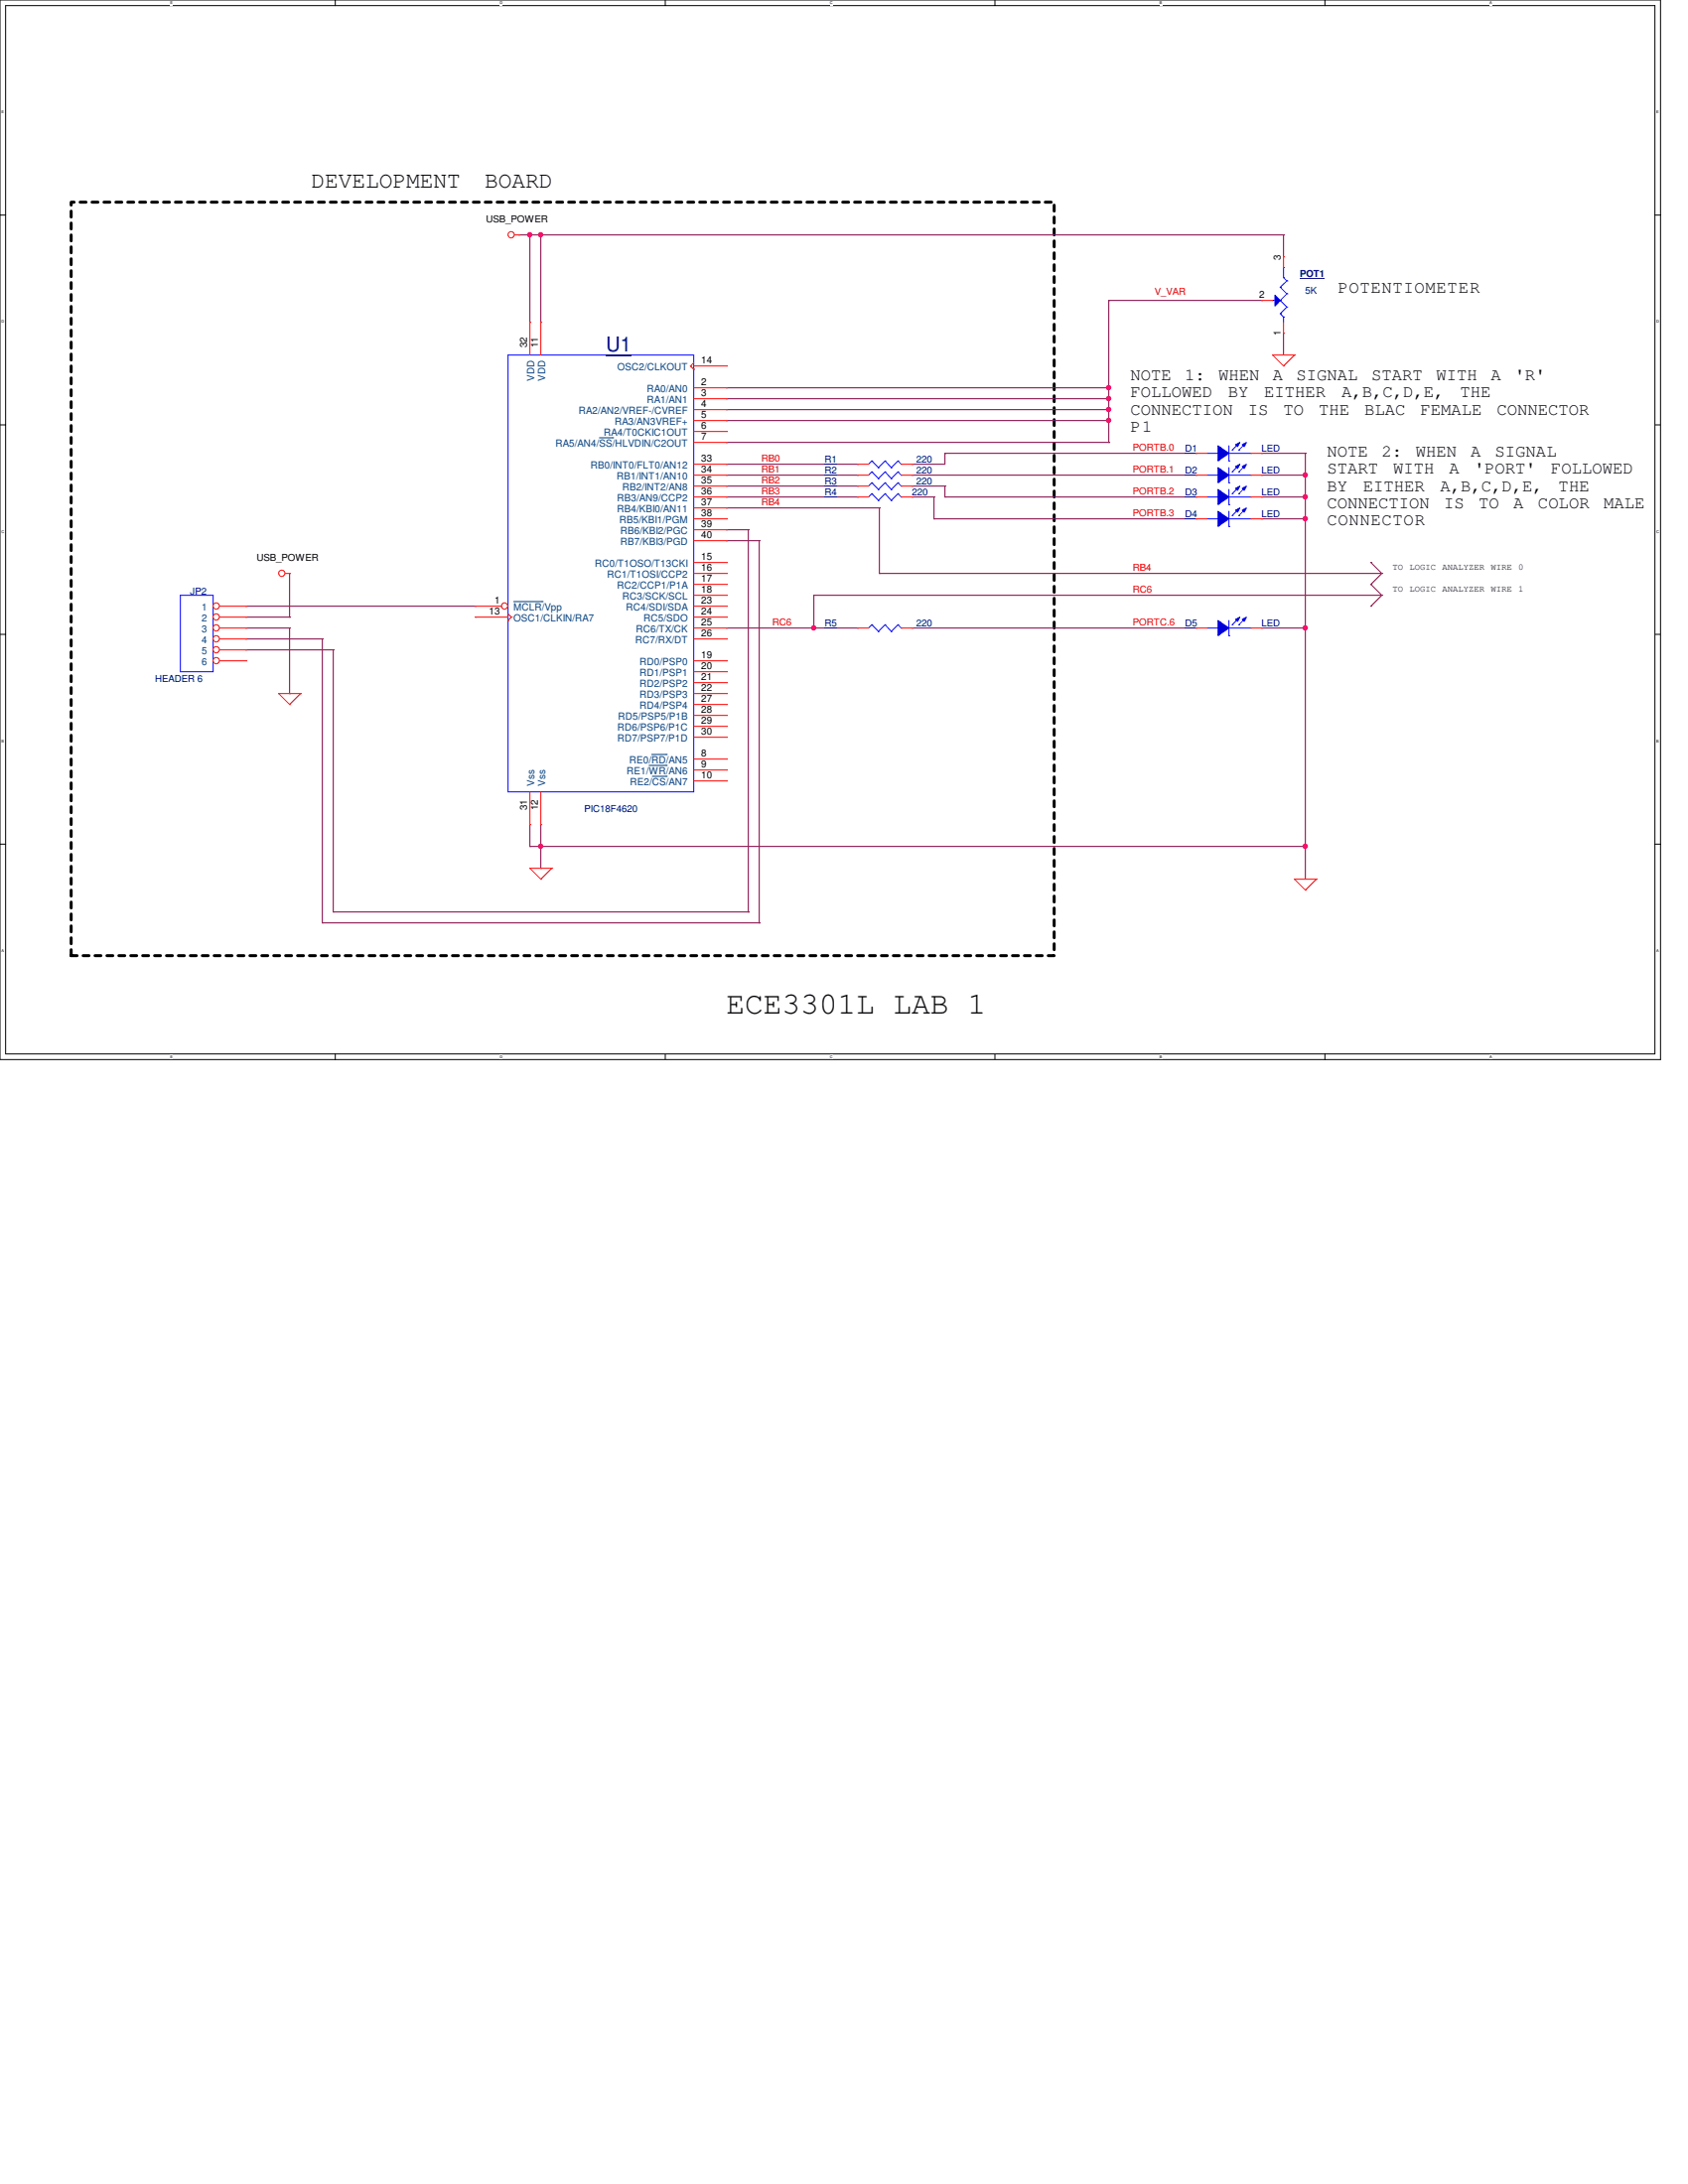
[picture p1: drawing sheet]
<svg xmlns="http://www.w3.org/2000/svg" width="216mm" height="279mm" viewBox="0 0 216 279" stroke-linecap="round" stroke-linejoin="round" font-family="sans-serif">
<path d="M0 0h212.4v135.6h-212.4zM.7 .7h211v134.1h-211z" fill="none" stroke="#000" stroke-width=".13"/>
<g fill="#fff">
<path d="M21.8 .1h.3v.6h-.3z"/>
<path d="M21.8 135h.3v.5h-.3z"/>
</g>
<path d="M42.9 0v.7M42.9 134.8v.8" fill="none" stroke="#000" stroke-width=".13"/>
<g fill="#fff">
<path d="M64 .1h.3v.6h-.3z"/>
<path d="M64 135h.3v.5h-.3z"/>
</g>
<path d="M85.1 0v.7M85.1 134.8v.8" fill="none" stroke="#000" stroke-width=".13"/>
<g fill="#fff">
<path d="M106.2 .1h.3v.6h-.3z"/>
<path d="M106.2 135h.3v.5h-.3z"/>
</g>
<path d="M127.3 0v.7M127.3 134.8v.8" fill="none" stroke="#000" stroke-width=".13"/>
<g fill="#fff">
<path d="M148.3 .1h.3v.6h-.3z"/>
<path d="M148.3 135h.3v.5h-.3z"/>
</g>
<path d="M169.5 0v.7M169.5 134.8v.8" fill="none" stroke="#000" stroke-width=".13"/>
<g fill="#fff">
<path d="M190.5 .1h.3v.6h-.3z"/>
<path d="M190.5 135h.3v.5h-.3z"/>
<path d="M.2 14.1h.3v.5h-.3z"/>
<path d="M211.9 14.1h.3v.5h-.3z"/>
<path d="M.2 40.9h.3v.5h-.3z"/>
<path d="M211.9 40.9h.3v.5h-.3z"/>
</g>
<path d="M0 27.5h.7M211.7 27.5h.7" fill="none" stroke="#000" stroke-width=".13"/>
<g fill="#fff">
<path d="M.2 67.7h.3v.6h-.3z"/>
<path d="M211.9 67.7h.3v.6h-.3z"/>
</g>
<path d="M0 54.4h.7M211.7 54.4h.7" fill="none" stroke="#000" stroke-width=".13"/>
<g fill="#fff">
<path d="M.2 94.5h.3v.6h-.3z"/>
<path d="M211.9 94.5h.3v.6h-.3z"/>
</g>
<path d="M0 81.2h.7M211.7 81.2h.7" fill="none" stroke="#000" stroke-width=".13"/>
<g fill="#fff">
<path d="M.2 121.4h.3v.5h-.3z"/>
<path d="M211.9 121.4h.3v.5h-.3z"/>
</g>
<path d="M0 108h.7M211.7 108h.7" fill="none" stroke="#000" stroke-width=".13"/>
<path d="M9.1 25.9h125.7v96.4h-125.7z" fill="none" stroke="#000" stroke-width=".38" stroke-dasharray=".8 .8"/>
<g fill="none" stroke="#800040" stroke-width=".13">
<path d="M69.2 30.1h.1M69.2 30.1v11.1M141.8 38.4h.1M141.8 38.4v11.2M92.9 49.6h48.9M141.8 49.6h.1M31.5 79h5.5M31.5 77.6h29.3M37 79h.1M60.8 77.6h.1M92.9 67.8h2.8M95.7 67.8h.1"/>
<path d="M31.5 81.7h9.7M41.2 81.7h.1"/>
</g>
<circle cx="141.8" cy="49.6" r=".29" fill="#f0f"/>
<circle cx="141.8" cy="49.6" r=".29" fill="none" stroke="#f0f" stroke-width=".13"/>
<g fill="none" stroke="#800040" stroke-width=".13">
<path d="M67.8 30.1h.1M67.8 30.1h1.4M141.8 38.4h.1M141.8 38.4h19.6M164.2 42.6h.1M164.2 42.6v2.8M167 58h.1M167 58v2.8h-5.6M37 79h.1M37 73.4v5.6M92.9 69.2h4.2M92.9 60.8h16.8"/>
<path d="M95.7 67.8v48.9M97.1 69.2h.1M97.1 69.2v48.9M109.7 60.8h.1M161.4 66.4h.1M161.4 60.8h.1M167 63.6h.1M167 63.6v2.8h-5.6M31.5 80.3h5.5M31.5 83.1h11.1M37 80.3h.1M37 88.7h.1"/>
<path d="M37 80.3v8.4M41.2 81.7v36.4M42.6 83.1h.1M42.6 83.1v33.6M41.2 118.1h.1M41.2 118.1h55.9M42.6 116.7h.1M42.6 116.7h53.1M67.8 108.3h.1M67.8 105.5v2.8M69.2 108.3h.1M69.2 105.5v2.8"/>
<path d="M95.7 116.7h.1M97.1 118.1h.1"/>
</g>
<circle cx="166.9" cy="63.6" r=".29" fill="#f0f"/>
<circle cx="166.9" cy="63.6" r=".29" fill="none" stroke="#f0f" stroke-width=".13"/>
<path d="M92.9 62.2h16.8M109.7 62.2h.1M116.7 60.8h.1M116.7 60.8h36.3M119.5 66.4h33.5M153 66.4h.1M167 60.8h.1M167 60.8v2.8" fill="none" stroke="#800040" stroke-width=".13"/>
<circle cx="166.9" cy="60.8" r=".29" fill="#f0f"/>
<circle cx="166.9" cy="60.8" r=".29" fill="none" stroke="#f0f" stroke-width=".13"/>
<g fill="none" stroke="#800040" stroke-width=".13">
<path d="M92.9 59.4h16.8M109.7 59.4h.1M116.7 59.4h.1M116.7 59.4h4.2M161.4 58h.1M161.4 58h5.6M92.9 63.6h16.8M109.7 63.6h.1M116.7 62.2h.1M116.7 62.2h4.2M161.4 63.6h.1M161.4 63.6h5.6"/>
<path d="M67.8 108.3h.1M67.8 108.3h99.2M69.2 111.1h.1M69.2 108.3v2.8M167 108.3h.1"/>
</g>
<circle cx="69.1" cy="108.3" r=".29" fill="#f0f"/>
<circle cx="69.1" cy="108.3" r=".29" fill="none" stroke="#f0f" stroke-width=".13"/>
<circle cx="166.9" cy="108.3" r=".29" fill="#f0f"/>
<circle cx="166.9" cy="108.3" r=".29" fill="none" stroke="#f0f" stroke-width=".13"/>
<path d="M167 66.4h.1M167 66.4v13.9" fill="none" stroke="#800040" stroke-width=".13"/>
<circle cx="166.9" cy="80.3" r=".29" fill="#f0f"/>
<circle cx="166.9" cy="80.3" r=".29" fill="none" stroke="#f0f" stroke-width=".13"/>
<circle cx="166.9" cy="66.4" r=".29" fill="#f0f"/>
<circle cx="166.9" cy="66.4" r=".29" fill="none" stroke="#f0f" stroke-width=".13"/>
<path d="M67.8 30.1h.1M67.8 30.1v11.1M167 108.3h.1M167 108.3v4.2" fill="none" stroke="#800040" stroke-width=".13"/>
<circle cx="67.7" cy="30" r=".29" fill="#f0f"/>
<circle cx="67.7" cy="30" r=".29" fill="none" stroke="#f0f" stroke-width=".13"/>
<path d="M92.9 51h48.9M141.8 49.6h.1M141.8 51h.1M141.8 49.6v1.4" fill="none" stroke="#800040" stroke-width=".13"/>
<circle cx="141.8" cy="51" r=".29" fill="#f0f"/>
<circle cx="141.8" cy="51" r=".29" fill="none" stroke="#f0f" stroke-width=".13"/>
<path d="M66.4 30.1h.1M66.4 30.1h1.4M69.2 30.1h95M164.2 30.1h.1M164.2 30.1v2.8" fill="none" stroke="#800040" stroke-width=".13"/>
<circle cx="69.1" cy="30" r=".29" fill="#f0f"/>
<circle cx="69.1" cy="30" r=".29" fill="none" stroke="#f0f" stroke-width=".13"/>
<g fill="none" stroke="#800040" stroke-width=".13">
<path d="M92.9 56.6h48.9M92.9 52.4h48.9M120.9 58h.1M120.9 58v1.4M120.9 58h32.1M141.8 56.6h.1M141.8 52.4h.1M120.9 62.2h.1M120.9 63.6h.1M120.9 62.2v1.4M120.9 63.6h32.1M92.9 80.3h11.2"/>
<path d="M104.1 80.3h.1M116.7 80.3h.1M116.7 80.3h36.3M161.4 80.3h.1M161.4 80.3h5.6M167 80.3h.1M167 80.3v28"/>
</g>
<circle cx="141.8" cy="52.4" r=".29" fill="#f0f"/>
<circle cx="141.8" cy="52.4" r=".29" fill="none" stroke="#f0f" stroke-width=".13"/>
<path d="M92.9 53.8h48.9M141.8 51h.1M141.8 53.8h.1M141.8 51v1.4" fill="none" stroke="#800040" stroke-width=".13"/>
<circle cx="141.8" cy="53.8" r=".29" fill="#f0f"/>
<circle cx="141.8" cy="53.8" r=".29" fill="none" stroke="#f0f" stroke-width=".13"/>
<g fill="none" stroke="#800040" stroke-width=".13">
<path d="M141.8 52.4h.1M141.8 56.6h.1M141.8 52.4v4.2M92.9 65h19.6M104.1 76.2h.1M104.1 76.2v4.1h5.6M112.5 65h.1M112.5 73.4h.1M112.5 65v8.4M112.5 73.4h64.2M116.7 63.6h2.8M119.5 63.6h.1"/>
<path d="M119.5 66.4h.1M119.5 63.6v2.8M176.7 73.4h.1M109.7 80.3h.1"/>
</g>
<circle cx="104.1" cy="80.3" r=".29" fill="#f0f"/>
<circle cx="104.1" cy="80.3" r=".29" fill="none" stroke="#f0f" stroke-width=".13"/>
<path d="M104.1 76.2h72.6M175.3 72h.1M175.3 74.8h.1M175.3 77.6h.1M175.3 72l1.4 1.4-1.4 1.4M175.3 74.8l1.4 1.4M176.7 76.2h.1M176.7 76.2l-1.4 1.4" fill="none" stroke="#800040" stroke-width=".13"/>
<g fill="none" stroke="#f00" stroke-width=".13">
<path d="M65.8 30.1h.6M66.4 30.1h.1M162.8 45.4h.1M162.8 45.4h2.8M162.8 45.4l1.4 1.4M164.2 46.8h.1M165.6 45.4h.1M165.6 45.4l-1.4 1.4M36.5 73.4h.5M37 73.4h.1M35.6 88.7h.1M35.6 88.7h2.8"/>
<path d="M35.6 88.7l1.4 1.4M37 90.1h.1M38.4 88.7h.1M38.4 88.7l-1.4 1.4M67.8 111.1h.1M67.8 111.1h2.8M67.8 111.1l1.4 1.4M69.2 112.5h.1M70.6 111.1h.1M70.6 111.1l-1.4 1.4M165.6 112.5h.1M165.6 112.5h2.8"/>
<path d="M165.6 112.5l1.4 1.4M167 113.9h.1M168.4 112.5h.1M168.4 112.5l-1.4 1.4"/>
<circle cx="65.4" cy="30" r=".4"/>
<circle cx="36" cy="73.3" r=".4"/>
</g>
<path d="M157.2 59.8v2M154.4 60.8h1.4M155.8 60.8h.1M157.2 61.8h.1M157.2 60.8h2.8M160 60.8h.1" fill="none" stroke="#00f" stroke-width=".13"/>
<path d="M155.8 59.8l1.4 1-1.4 1z" fill-rule="evenodd" fill="#00f"/>
<path d="M155.8 59.8l1.4 1-1.4 1z" fill="none" stroke="#00f" stroke-width=".13"/>
<path d="M158.9 59.7l.5-.3-.3 .5z" fill-rule="evenodd" fill="#00f"/>
<path d="M158.9 59.7l.5-.3-.3 .5z" fill="none" stroke="#00f" stroke-width=".13"/>
<path d="M158 59.7l.6-.3-.3 .5z" fill-rule="evenodd" fill="#00f"/>
<path d="M158 59.7l.6-.3-.3 .5zM158.5 59.5l-.9 .9M159.3 59.5l-.8 .9M157.6 60.4h.1M158.5 60.4h.1" fill="none" stroke="#00f" stroke-width=".13"/>
<path d="M151.6 60.7h1.6h-1.6z" fill="#000080"/>
<path d="M153 60.8h.1M153 60.8h1.4M160 60.8h1.4M161.4 60.8h.1" fill="none" stroke="#f00" stroke-width=".13"/>
<path d="M154.4 58h1.4M155.8 58h.1M157.2 59h.1M157.2 57v2M157.2 58h2.8M160 58h.1" fill="none" stroke="#00f" stroke-width=".13"/>
<path d="M155.8 57l1.4 1-1.4 1z" fill-rule="evenodd" fill="#00f"/>
<path d="M155.8 57l1.4 1-1.4 1z" fill="none" stroke="#00f" stroke-width=".13"/>
<path d="M158.9 56.9l.5-.3-.3 .6z" fill-rule="evenodd" fill="#00f"/>
<path d="M158.9 56.9l.5-.3-.3 .6z" fill="none" stroke="#00f" stroke-width=".13"/>
<path d="M158 56.9l.6-.3-.3 .6z" fill-rule="evenodd" fill="#00f"/>
<path d="M157.6 57.6h.1M158 56.9l.6-.3-.3 .6zM158.5 57.6h.1M158.5 56.7l-.9 .9M159.3 56.7l-.8 .9" fill="none" stroke="#00f" stroke-width=".13"/>
<path d="M151.6 57.9h1.6v.1h-1.6z" fill="#000080"/>
<path d="M153 58h.1M153 58h1.4M160 58h1.4M161.4 58h.1" fill="none" stroke="#f00" stroke-width=".13"/>
<path d="M154.4 66.4h1.4M155.8 66.4h.1M157.2 67.4h.1M157.2 65.4v2M157.2 66.4h2.8M160 66.4h.1" fill="none" stroke="#00f" stroke-width=".13"/>
<path d="M155.8 65.4l1.4 1-1.4 1z" fill-rule="evenodd" fill="#00f"/>
<path d="M155.8 65.4l1.4 1-1.4 1z" fill="none" stroke="#00f" stroke-width=".13"/>
<path d="M158.9 65.3l.5-.3-.3 .5z" fill-rule="evenodd" fill="#00f"/>
<path d="M158.9 65.3l.5-.3-.3 .5z" fill="none" stroke="#00f" stroke-width=".13"/>
<path d="M158 65.3l.6-.3-.3 .5z" fill-rule="evenodd" fill="#00f"/>
<path d="M157.6 66h.1M158 65.3l.6-.3-.3 .5zM158.5 66h.1M158.5 65.1l-.9 .9M159.3 65.1l-.8 .9" fill="none" stroke="#00f" stroke-width=".13"/>
<path d="M151.6 66.3h1.6h-1.6z" fill="#000080"/>
<path d="M153 66.4h.1M153 66.4h1.4M160 66.4h1.4M161.4 66.4h.1" fill="none" stroke="#f00" stroke-width=".13"/>
<path d="M111.5 60.4h.1M111.5 60.4l-.4 .4M111.5 60.4l.9 .8M112.4 61.2h.1M113.2 60.4h.1M113.2 60.4l-.8 .8M113.2 60.4l.8 .8M114 61.2h.1M114.9 60.4h.1M114.9 60.4l-.9 .8M114.9 60.4l.4 .4M115.3 60.8h.1" fill="none" stroke="#00f" stroke-width=".13"/>
<path d="M105.5 60.7h1.6h-1.6z" fill="#000080"/>
<path d="M109.7 60.8h.1M109.7 60.8h1.4M115.3 60.8h1.4M116.7 60.8h.1" fill="none" stroke="#f00" stroke-width=".13"/>
<path d="M111.5 61.8h.1M111.5 61.8l-.4 .4M111.5 61.8l.9 .8M112.4 62.6h.1M113.2 61.8h.1M113.2 61.8l-.8 .8M113.2 61.8l.8 .8M114 62.6h.1M114.9 61.8h.1M114.9 61.8l-.9 .8M114.9 61.8l.4 .4M115.3 62.2h.1" fill="none" stroke="#00f" stroke-width=".13"/>
<path d="M105.5 62.1h1.6h-1.6z" fill="#000080"/>
<path d="M109.7 62.2h.1M109.7 62.2h1.4M115.3 62.2h1.4M116.7 62.2h.1" fill="none" stroke="#f00" stroke-width=".13"/>
<path d="M23.1 76.2h4.2v9.7h-4.2z" fill="none" stroke="#00f" stroke-width=".13"/>
<circle cx="27.7" cy="77.5" r=".4" fill="#fff"/>
<g fill="none" stroke="#f00" stroke-width=".13">
<path d="M28.1 77.6h3.4M31.5 77.6h.1"/>
<circle cx="27.7" cy="77.5" r=".4"/>
</g>
<circle cx="27.7" cy="78.9" r=".4" fill="#fff"/>
<g fill="none" stroke="#f00" stroke-width=".13">
<path d="M28.1 79h3.4M31.5 79h.1"/>
<circle cx="27.7" cy="78.9" r=".4"/>
</g>
<circle cx="27.7" cy="80.3" r=".4" fill="#fff"/>
<g fill="none" stroke="#f00" stroke-width=".13">
<path d="M28.1 80.3h3.4M31.5 80.3h.1"/>
<circle cx="27.7" cy="80.3" r=".4"/>
</g>
<circle cx="27.7" cy="81.7" r=".4" fill="#fff"/>
<g fill="none" stroke="#f00" stroke-width=".13">
<path d="M28.1 81.7h3.4M31.5 81.7h.1"/>
<circle cx="27.7" cy="81.7" r=".4"/>
</g>
<circle cx="27.7" cy="83.1" r=".4" fill="#fff"/>
<g fill="none" stroke="#f00" stroke-width=".13">
<path d="M28.1 83.1h3.4M31.5 83.1h.1"/>
<circle cx="27.7" cy="83.1" r=".4"/>
</g>
<circle cx="27.7" cy="84.5" r=".4" fill="#fff"/>
<g fill="none" stroke="#f00" stroke-width=".13">
<path d="M28.1 84.5h3.4M31.5 84.5h.1"/>
<circle cx="27.7" cy="84.5" r=".4"/>
</g>
<path d="M163.1 37.8l.6 .6-.6 .8z" fill="#00f"/>
<g fill="none" stroke="#00f" stroke-width=".13">
<path d="M162.8 38.4h.1M162.8 38.4h.3M163.1 37.8l.6 .6-.6 .8zM163.7 38.4h.1M163.7 36.7h.1M163.7 38.4l.9 .9M163.7 36.7l.9 .9M164.2 35.5h.1M164.2 34.2h.1M164.2 34.2v1.3M164.2 35.5l.4 .4M164.6 39.3h.1"/>
<path d="M164.6 37.6h.1M164.6 35.9h.1M164.6 39.3l-.9 .8M164.6 37.6l-.9 .8M164.6 35.9l-.9 .8M65 45.4h23.7v55.9h-23.7zM163.7 40.1h.1M163.7 40.1l.5 .5M164.2 40.6h.1M164.2 40.6v.6"/>
</g>
<path d="M166.3 35.6h3.2" fill="none" stroke="#000080" stroke-width=".13"/>
<path d="M161.4 38.4h.1M161.4 38.4h1.4M164.2 32.9h.1M164.2 32.9v1.3M164.2 42.6h.1M164.2 41.2v1.4" fill="none" stroke="#f00" stroke-width=".13"/>
<path d="M77.6 45.4h3.2" fill="none" stroke="#000080" stroke-width=".21"/>
<circle cx="64.5" cy="77.5" r=".4" fill="#fff"/>
<g fill="none" stroke="#f00" stroke-width=".13">
<path d="M67.8 41.2h.1M67.8 41.2v4.2M69.2 41.2h.1M69.2 41.2v4.2M88.3 46.8h.1M88.3 46.8l.4 .4M88.7 47.2h.1M88.7 49.6h4.2M88.7 51h4.2M88.7 52.4h4.2M88.7 53.8h4.2M88.7 55.2h4.2"/>
<path d="M88.7 56.6h4.2M88.7 46.4l-.4 .4M88.7 46.8h4.2M88.7 59.4h4.2M92.9 49.6h.1M92.9 51h.1M92.9 52.4h.1M92.9 53.8h.1M92.9 55.2h.1M92.9 56.6h.1M92.9 46.8h.1M92.9 59.4h.1"/>
<path d="M60.8 77.6h.1M60.8 79h.1M60.8 77.6h3.3M60.8 79h4.2M65 79.4h.1M65 78.5l.4 .5M65.4 79h.1M65.4 79l-.4 .4M88.7 77.6h4.2M88.7 79h4.2M88.7 60.8h4.2M88.7 62.2h4.2"/>
<path d="M88.7 63.6h4.2M88.7 65h4.2M88.7 66.4h4.2M88.7 67.8h4.2M88.7 69.2h4.2M88.7 76.2h4.2M88.7 74.8h4.2M88.7 73.4h4.2M88.7 72h4.2M92.9 60.8h.1M92.9 62.2h.1M92.9 63.6h.1"/>
<path d="M92.9 65h.1M92.9 66.4h.1M92.9 67.8h.1M92.9 69.2h.1M92.9 79h.1M92.9 77.6h.1M92.9 76.2h.1M92.9 74.8h.1M92.9 73.4h.1M92.9 72h.1M88.7 97.1h4.2M88.7 98.5h4.2"/>
<path d="M88.7 99.9h4.2M88.7 84.5h4.2M88.7 85.9h4.2M88.7 87.3h4.2M88.7 88.7h4.2M88.7 90.1h4.2M88.7 91.5h4.2M88.7 92.9h4.2M88.7 94.3h4.2M88.7 81.7h4.2M88.7 80.3h4.2M92.9 97.1h.1"/>
<path d="M92.9 98.5h.1M92.9 99.9h.1M92.9 84.5h.1M92.9 85.9h.1M92.9 87.3h.1M92.9 88.7h.1M92.9 90.1h.1M92.9 91.5h.1M92.9 92.9h.1M92.9 94.3h.1M92.9 81.7h.1M92.9 80.3h.1"/>
<path d="M67.8 105.5h.1M67.8 101.3v4.2M69.2 105.5h.1M69.2 101.3v4.2"/>
<circle cx="64.5" cy="77.5" r=".4"/>
</g>
<path d="M76.7 56h1.7M78.4 56h.1M65.7 77h3.6M69.3 77h.1M83 97.9h2.2M83.4 96.5h1.8M83.4 99.3h1.8M85.2 96.5h.1M85.2 97.9h.1M85.2 99.3h.1" fill="none" stroke="#004080" stroke-width=".13"/>
<path d="M154.4 63.6h1.4M155.8 63.6h.1M157.2 64.6h.1M157.2 62.6v2M157.2 63.6h2.8M160 63.6h.1" fill="none" stroke="#00f" stroke-width=".13"/>
<path d="M155.8 62.6l1.4 1-1.4 1z" fill-rule="evenodd" fill="#00f"/>
<path d="M155.8 62.6l1.4 1-1.4 1z" fill="none" stroke="#00f" stroke-width=".13"/>
<path d="M158.9 62.5l.5-.3-.3 .5z" fill-rule="evenodd" fill="#00f"/>
<path d="M158.9 62.5l.5-.3-.3 .5z" fill="none" stroke="#00f" stroke-width=".13"/>
<path d="M158 62.5l.6-.3-.3 .5z" fill-rule="evenodd" fill="#00f"/>
<path d="M157.6 63.2h.1M158 62.5l.6-.3-.3 .5zM158.5 63.2h.1M158.5 62.3l-.9 .9M159.3 62.3l-.8 .9" fill="none" stroke="#00f" stroke-width=".13"/>
<path d="M151.6 63.5h1.6h-1.6z" fill="#000080"/>
<path d="M153 63.6h.1M153 63.6h1.4M160 63.6h1.4M161.4 63.6h.1" fill="none" stroke="#f00" stroke-width=".13"/>
<path d="M111.5 59h.1M111.5 59l-.4 .4M111.5 59l.9 .8M112.4 59.8h.1M113.2 59h.1M113.2 59l-.8 .8M113.2 59l.8 .8M114 59.8h.1M114.9 59h.1M114.9 59l-.9 .8M114.9 59l.4 .4M115.3 59.4h.1" fill="none" stroke="#00f" stroke-width=".13"/>
<path d="M105.5 59.3h1.6v.1h-1.6z" fill="#000080"/>
<path d="M109.7 59.4h.1M109.7 59.4h1.4M115.3 59.4h1.4M116.7 59.4h.1" fill="none" stroke="#f00" stroke-width=".13"/>
<path d="M157.2 79.4v1.9M154.4 80.3h1.4M155.8 80.3h.1M157.2 81.3h.1M157.2 80.3h2.8M160 80.3h.1" fill="none" stroke="#00f" stroke-width=".13"/>
<path d="M155.8 79.4l1.4 .9-1.4 1z" fill-rule="evenodd" fill="#00f"/>
<path d="M155.8 79.4l1.4 .9-1.4 1z" fill="none" stroke="#00f" stroke-width=".13"/>
<path d="M158.9 79.2l.5-.2-.3 .5z" fill-rule="evenodd" fill="#00f"/>
<path d="M158.9 79.2l.5-.2-.3 .5z" fill="none" stroke="#00f" stroke-width=".13"/>
<path d="M158 79.2l.6-.2-.3 .5z" fill-rule="evenodd" fill="#00f"/>
<path d="M157.6 79.9h.1M158 79.2l.6-.2-.3 .5zM158.5 79.9h.1M158.5 79.1l-.9 .8M159.3 79.1l-.8 .8" fill="none" stroke="#00f" stroke-width=".13"/>
<path d="M151.6 80.2h1.6v.1h-1.6z" fill="#000080"/>
<path d="M153 80.3h.1M153 80.3h1.4M160 80.3h1.4M161.4 80.3h.1" fill="none" stroke="#f00" stroke-width=".13"/>
<path d="M111.5 79.9h.1M111.5 79.9l-.4 .4M111.5 79.9l.9 .9M113.2 79.9h.1M113.2 79.9l-.8 .9M113.2 79.9l.8 .9M114.9 79.9h.1M114.9 79.9l-.9 .9M114.9 79.9l.4 .4M112.4 80.8h.1M114 80.8h.1M115.3 80.3h.1" fill="none" stroke="#00f" stroke-width=".13"/>
<path d="M105.5 80.2h1.6v.1h-1.6z" fill="#000080"/>
<path d="M109.7 80.3h.1M109.7 80.3h1.4M115.3 80.3h1.4M116.7 80.3h.1" fill="none" stroke="#f00" stroke-width=".13"/>
<path d="M111.5 63.2h.1M111.5 63.2l-.4 .4M111.5 63.2l.9 .8M112.4 64h.1M113.2 63.2h.1M113.2 63.2l-.8 .8M113.2 63.2l.8 .8M114 64h.1M114.9 63.2h.1M114.9 63.2l-.9 .8M114.9 63.2l.4 .4M115.3 63.6h.1" fill="none" stroke="#00f" stroke-width=".13"/>
<path d="M105.5 63.5h1.6h-1.6z" fill="#000080"/>
<path d="M109.7 63.6h.1M109.7 63.6h1.4M115.3 63.6h1.4M116.7 63.6h.1" fill="none" stroke="#f00" stroke-width=".13"/>
<circle cx="141.8" cy="49.6" r=".29" fill="#f0f"/>
<circle cx="141.8" cy="49.6" r=".29" fill="none" stroke="#f0f" stroke-width=".13"/>
<circle cx="166.9" cy="63.6" r=".29" fill="#f0f"/>
<circle cx="166.9" cy="63.6" r=".29" fill="none" stroke="#f0f" stroke-width=".13"/>
<circle cx="166.9" cy="60.8" r=".29" fill="#f0f"/>
<circle cx="166.9" cy="60.8" r=".29" fill="none" stroke="#f0f" stroke-width=".13"/>
<circle cx="69.1" cy="108.3" r=".29" fill="#f0f"/>
<circle cx="69.1" cy="108.3" r=".29" fill="none" stroke="#f0f" stroke-width=".13"/>
<circle cx="166.9" cy="108.3" r=".29" fill="#f0f"/>
<circle cx="166.9" cy="108.3" r=".29" fill="none" stroke="#f0f" stroke-width=".13"/>
<circle cx="166.9" cy="80.3" r=".29" fill="#f0f"/>
<circle cx="166.9" cy="80.3" r=".29" fill="none" stroke="#f0f" stroke-width=".13"/>
<circle cx="166.9" cy="66.4" r=".29" fill="#f0f"/>
<circle cx="166.9" cy="66.4" r=".29" fill="none" stroke="#f0f" stroke-width=".13"/>
<circle cx="67.7" cy="30" r=".29" fill="#f0f"/>
<circle cx="67.7" cy="30" r=".29" fill="none" stroke="#f0f" stroke-width=".13"/>
<circle cx="141.8" cy="51" r=".29" fill="#f0f"/>
<circle cx="141.8" cy="51" r=".29" fill="none" stroke="#f0f" stroke-width=".13"/>
<circle cx="69.1" cy="30" r=".29" fill="#f0f"/>
<circle cx="69.1" cy="30" r=".29" fill="none" stroke="#f0f" stroke-width=".13"/>
<circle cx="141.8" cy="52.4" r=".29" fill="#f0f"/>
<circle cx="141.8" cy="52.4" r=".29" fill="none" stroke="#f0f" stroke-width=".13"/>
<circle cx="141.8" cy="53.8" r=".29" fill="#f0f"/>
<circle cx="141.8" cy="53.8" r=".29" fill="none" stroke="#f0f" stroke-width=".13"/>
<circle cx="104.1" cy="80.3" r=".29" fill="#f0f"/>
<circle cx="104.1" cy="80.3" r=".29" fill="none" stroke="#f0f" stroke-width=".13"/>
<text font-size="4" x="92.9" y="129.6">ECE3301L LAB 1</text>
<g font-size="2.9">
<text x="39.8" y="24">DEVELOPMENT</text>
<text x="62" y="24">BOARD</text>
</g>
<text font-size="2.6" fill="#000080" x="77.6" y="45">U1</text>
<g font-size="2.2">
<text x="171.2" y="37.5">POTENTIOMETER</text>
<text x="144.6" y="48.6">NOTE</text>
<text x="144.6" y="50.8">FOLLOWED</text>
<text x="144.6" y="53">CONNECTION</text>
<text x="151.6" y="48.6">1:</text>
<text x="155.9" y="48.6">WHEN</text>
<text x="157.1" y="50.8">BY</text>
<text x="159.6" y="53">IS</text>
<text x="161.7" y="50.8">EITHER</text>
<text x="162.8" y="48.6">A</text>
<text x="164.2" y="53">TO</text>
<text x="165.8" y="48.6">SIGNAL</text>
<text x="168.7" y="53">THE</text>
<text x="171.6" y="50.8">A,B,C,D,E,</text>
<text x="174.5" y="53">BLAC</text>
<text x="175.4" y="48.6">START</text>
<text x="181.7" y="53">FEMALE</text>
<text x="183.7" y="48.6">WITH</text>
<text x="186.8" y="50.8">THE</text>
<text x="190.7" y="48.6">A</text>
<text x="191.5" y="53">CONNECTOR</text>
<text x="193.8" y="48.6">'R'</text>
<text x="144.6" y="55.2">P1</text>
<text x="169.8" y="58.4">NOTE</text>
<text x="176.7" y="58.4">2:</text>
<text x="181.1" y="58.4">WHEN</text>
<text x="188.1" y="58.4">A</text>
<text x="191.2" y="58.4">SIGNAL</text>
<text x="169.8" y="60.6">START</text>
<text x="169.8" y="62.8">BY</text>
<text x="169.8" y="65">CONNECTION</text>
<text x="174.4" y="62.8">EITHER</text>
<text x="178.2" y="60.6">WITH</text>
<text x="184.2" y="62.8">A,B,C,D,E,</text>
<text x="184.7" y="65">IS</text>
<text x="185.4" y="60.6">A</text>
<text x="188.6" y="60.6">'PORT'</text>
<text x="189.1" y="65">TO</text>
<text x="193.6" y="65">A</text>
<text x="196.7" y="65">COLOR</text>
<text x="198.4" y="60.6">FOLLOWED</text>
<text x="199.3" y="62.8">THE</text>
<text x="205.1" y="65">MALE</text>
<text x="169.8" y="67.2">CONNECTOR</text>
</g>
<g font-size="1.3">
<text x="163.8" y="33.3" transform="rotate(-90 163.8 33.3)">3</text>
<text x="161.1" y="38.1">2</text>
<text x="67.4" y="44.5" transform="rotate(-90 67.4 44.5)">32</text>
<text x="68.8" y="44.5" transform="rotate(-90 68.8 44.5)">11</text>
<text x="89.7" y="46.5">14</text>
<text x="163.8" y="42.9" transform="rotate(-90 163.8 42.9)">1</text>
<text x="89.7" y="49.3">2</text>
<text x="89.7" y="50.7">3</text>
<text x="89.7" y="52.1">4</text>
<text x="89.7" y="53.5">5</text>
<text x="89.7" y="54.9">6</text>
<text x="89.7" y="56.3">7</text>
<text x="89.7" y="59.1">33</text>
<text x="89.7" y="60.5">34</text>
<text x="89.7" y="61.8">35</text>
<text x="89.7" y="63.2">36</text>
<text x="89.7" y="64.6">37</text>
<text x="89.7" y="66">38</text>
<text x="89.7" y="67.4">39</text>
<text x="89.7" y="68.8">40</text>
<text x="89.7" y="71.6">15</text>
<text x="63.3" y="77.2">1</text>
<text x="89.7" y="77.2">23</text>
<text x="89.7" y="75.8">18</text>
<text x="89.7" y="74.4">17</text>
<text x="89.7" y="73">16</text>
<text x="62.6" y="78.6">13</text>
<text x="89.7" y="81.4">26</text>
<text x="89.7" y="80">25</text>
<text x="89.7" y="78.6">24</text>
<text x="89.7" y="84.2">19</text>
<text x="89.7" y="85.6">20</text>
<text x="89.7" y="87">21</text>
<text x="89.7" y="88.4">22</text>
<text x="89.7" y="89.8">27</text>
<text x="89.7" y="91.2">28</text>
<text x="89.7" y="92.6">29</text>
<text x="89.7" y="94">30</text>
<text x="89.7" y="96.8">8</text>
<text x="89.7" y="98.2">9</text>
<text x="89.7" y="99.6">10</text>
<text x="67.4" y="103.6" transform="rotate(-90 67.4 103.6)">31</text>
<text x="68.8" y="103.6" transform="rotate(-90 68.8 103.6)">12</text>
</g>
<g font-size="1.3" fill="#004080">
<text x="79" y="47.4">OSC2/CLKOUT</text>
<text x="68.4" y="48.8" transform="rotate(-90 68.4 48.8)">VDD</text>
<text x="69.8" y="48.8" transform="rotate(-90 69.8 48.8)">VDD</text>
<text x="74" y="53">RA2/AN2/VREF-/CVREF</text>
<text x="82.8" y="50.2">RA0/AN0</text>
<text x="82.8" y="51.6">RA1/AN1</text>
<text x="71.1" y="57.2">RA5/AN4/SS/HLVDIN/C2OUT</text>
<text x="75.6" y="60">RB0/INT0/FLT0/AN12</text>
<text x="77.3" y="55.8">RA4/T0CKIC1OUT</text>
<text x="78.7" y="54.4">RA3/AN3VREF+</text>
<text x="78.9" y="61.4">RB1/INT1/AN10</text>
<text x="79" y="64.2">RB3/AN9/CCP2</text>
<text x="79" y="65.6">RB4/KBI0/AN11</text>
<text x="79.6" y="62.8">RB2/INT2/AN8</text>
<text x="79.2" y="67">RB5/KBI1/PGM</text>
<text x="79.4" y="68.4">RB6/KBI2/PGC</text>
<text x="79.4" y="69.8">RB7/KBI3/PGD</text>
<text x="76.1" y="72.6">RC0/T1OSO/T13CKI</text>
<text x="77.7" y="74">RC1/T1OSI/CCP2</text>
<text x="79" y="75.4">RC2/CCP1/P1A</text>
<text x="79.6" y="76.8">RC3/SCK/SCL</text>
<text x="25.8" y="78.1">1</text>
<text x="25.8" y="79.5">2</text>
<text x="25.8" y="80.9">3</text>
<text x="25.8" y="82.3">4</text>
<text x="25.8" y="83.7">5</text>
<text x="65.7" y="78.1">MCLR/Vpp</text>
<text x="65.7" y="79.5">OSC1/CLKIN/RA7</text>
<text x="80.1" y="78.1">RC4/SDI/SDA</text>
<text x="81.3" y="82.3">RC7/RX/DT</text>
<text x="81.4" y="80.9">RC6/TX/CK</text>
<text x="82.3" y="79.5">RC5/SDO</text>
<text x="25.8" y="85.1">6</text>
<text x="81.8" y="85.1">RD0/PSP0</text>
<text x="81.8" y="86.5">RD1/PSP1</text>
<text x="81.8" y="87.9">RD2/PSP2</text>
<text x="81.8" y="89.3">RD3/PSP3</text>
<text x="79" y="93.5">RD6/PSP6/P1C</text>
<text x="79" y="94.9">RD7/PSP7/P1D</text>
<text x="79.1" y="92.1">RD5/PSP5/P1B</text>
<text x="81.8" y="90.7">RD4/PSP4</text>
<text x="68.4" y="100.6" transform="rotate(-90 68.4 100.6)">Vss</text>
<text x="69.8" y="100.6" transform="rotate(-90 69.8 100.6)">Vss</text>
<text x="80.2" y="99.1">RE1/WR/AN6</text>
<text x="80.5" y="97.7">RE0/RD/AN5</text>
<text x="80.6" y="100.5">RE2/CS/AN7</text>
</g>
<g font-size="1.2">
<text x="62.2" y="28.4">USB_POWER</text>
<text x="32.9" y="71.7">USB_POWER</text>
</g>
<g font-size="1.2" fill="#000080">
<text x="166.3" y="35.4">POT1</text>
<text x="167" y="37.6">5K</text>
<text x="105.5" y="59.1">R1</text>
<text x="117.2" y="59.1">220</text>
<text x="151.6" y="57.7">D1</text>
<text x="161.4" y="57.7">LED</text>
<text x="105.5" y="60.5">R2</text>
<text x="105.5" y="61.9">R3</text>
<text x="105.5" y="63.3">R4</text>
<text x="116.7" y="63.3">220</text>
<text x="117.2" y="60.5">220</text>
<text x="117.2" y="61.9">220</text>
<text x="151.6" y="60.5">D2</text>
<text x="151.6" y="63.3">D3</text>
<text x="161.4" y="60.5">LED</text>
<text x="161.4" y="63.3">LED</text>
<text x="151.6" y="66.1">D4</text>
<text x="161.4" y="66.1">LED</text>
<text x="24.3" y="76">JP2</text>
<text x="105.5" y="80.1">R5</text>
<text x="117.2" y="80.1">220</text>
<text x="151.6" y="80.1">D5</text>
<text x="161.4" y="80.1">LED</text>
<text x="19.9" y="87.2">HEADER 6</text>
<text x="74.8" y="103.8">PIC18F4620</text>
</g>
<g font-size="1.2" fill="#f00">
<text x="147.7" y="37.7">V_VAR</text>
<text x="97.4" y="59.1">RB0</text>
<text x="144.9" y="57.7">PORTB.0</text>
<text x="97.4" y="60.5">RB1</text>
<text x="97.4" y="61.9">RB2</text>
<text x="97.4" y="63.3">RB3</text>
<text x="97.4" y="64.7">RB4</text>
<text x="144.9" y="60.5">PORTB.1</text>
<text x="144.9" y="63.3">PORTB.2</text>
<text x="144.9" y="66.1">PORTB.3</text>
<text x="144.9" y="73.1">RB4</text>
<text x="144.9" y="75.9">RC6</text>
<text x="98.8" y="80.1">RC6</text>
<text x="144.9" y="80.1">PORTC.6</text>
</g>
<g font-size="1.1">
<text x="178.1" y="72.9">TO LOGIC ANALYZER WIRE 0</text>
<text x="178.1" y="75.7">TO LOGIC ANALYZER WIRE 1</text>
</g>
<g font-size=".5">
<text x="21.8" y=".6">E</text>
<text x="64" y=".6">D</text>
<text x="106.2" y=".6">C</text>
<text x="148.3" y=".6">B</text>
<text x="190.5" y=".6">A</text>
<text x=".2" y="14.5">E</text>
<text x="211.9" y="14.5">E</text>
<text x=".2" y="41.3">D</text>
<text x="211.9" y="41.3">D</text>
<text x=".2" y="68.2">C</text>
<text x="211.9" y="68.2">C</text>
<text x=".2" y="95">B</text>
<text x="211.9" y="95">B</text>
<text x=".2" y="121.8">A</text>
<text x="211.9" y="121.8">A</text>
<text x="21.8" y="135.4">E</text>
<text x="64" y="135.4">D</text>
<text x="106.2" y="135.4">C</text>
<text x="148.3" y="135.4">B</text>
<text x="190.5" y="135.4">A</text>
</g>
</svg>
